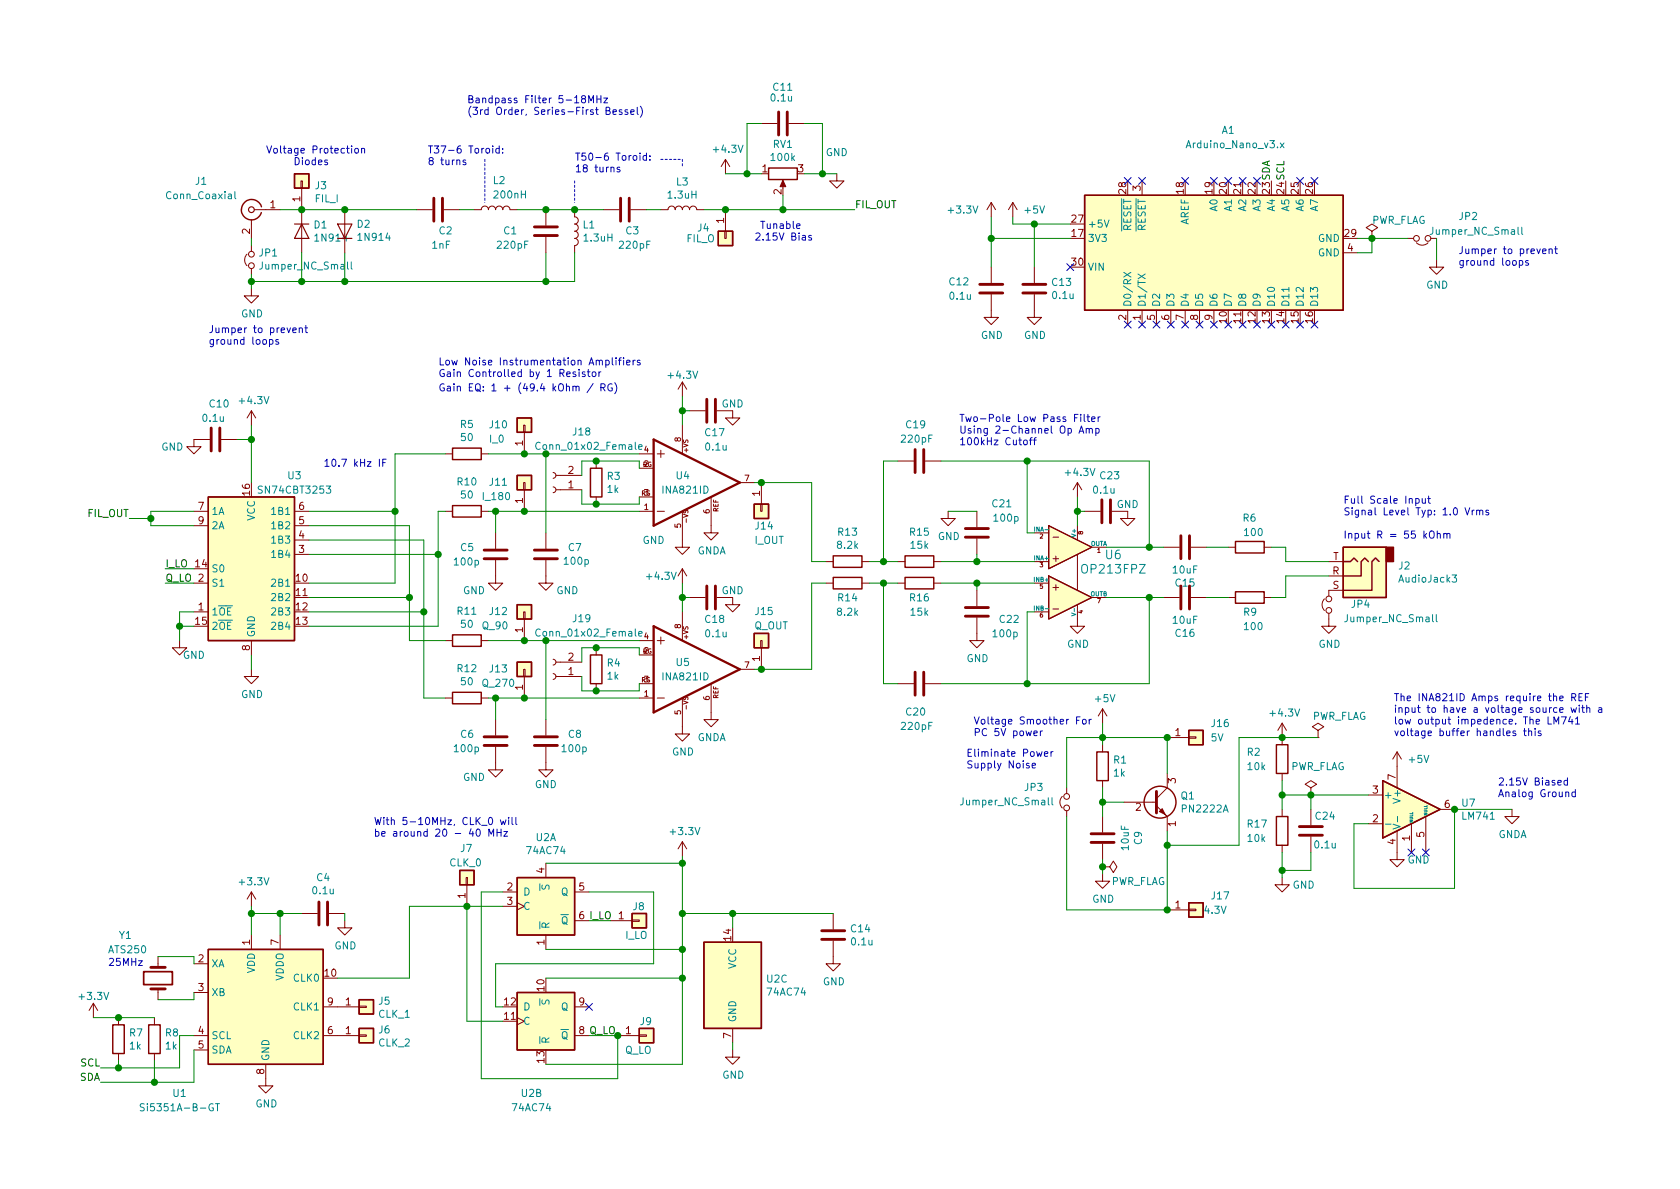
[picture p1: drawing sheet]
<svg xmlns="http://www.w3.org/2000/svg" width="297mm" height="210mm" viewBox="0 0 297 210" stroke-linecap="round" stroke-linejoin="round" font-family="sans-serif">
<g fill="none" stroke="#840000" stroke-width=".18">
<path d="M44.4 38.9v3.3M45 37.1h4.5M53.2 32h.3v1.3h-.3zM53.3 33.3v11.4M61 37.1v7.6M73.7 37.1h2.8M78.5 37.1h2.8M83.8 37.1h1.3a.63 .63 0 0 1 .6-.7 .63 .63 0 0 1 .7 .7 .63 .63 0 0 1 .6-.7 .63 .63 0 0 1 .6 .7 .63 .63 0 0 1 .7-.7 .63 .63 0 0 1 .6 .7 .63 .63 0 0 1 .6-.7 .63 .63 0 0 1 .7 .7h1.2M96.5 37.1v2.8M101.6 37.1v1.2a.63 .63 0 0 1 .6 .7 .63 .63 0 0 1-.6 .6 .63 .63 0 0 1 .6 .7 .63 .63 0 0 1-.6 .6 .63 .63 0 0 1 .6 .6 .63 .63 0 0 1-.6 .7 .63 .63 0 0 1 .6 .6 .63 .63 0 0 1-.6 .6v1.3M106.7 37.1h2.8M111.5 37.1h2.8"/>
<path d="M116.8 37.1h1.3a.63 .63 0 0 1 .6-.7 .63 .63 0 0 1 .7 .7 .63 .63 0 0 1 .6-.7 .63 .63 0 0 1 .6 .7 .63 .63 0 0 1 .7-.7 .63 .63 0 0 1 .6 .7 .63 .63 0 0 1 .7-.7 .63 .63 0 0 1 .6 .7h1.3M128.3 28.2l-.8 1.3M128.3 28.2v2.5M128.3 37.1v3.8M128.3 28.2l.7 1.3M134.6 21.8h2.8M138.4 32.3v1M139.4 21.8h2.8M148 30.7v1.3h1.2l-1.2 1.3-1.3-1.3h1.3M175.3 35.8l-.8 1.3M175.3 35.8v2.5M175.3 35.8l.7 1.3"/>
<path d="M179.1 35.8l-.8 1.3M179.1 35.8v2.5M179.1 35.8l.7 1.3M201.9 32v2.5M43.7 45a1.41 1.41 0 0 0 0 2M44.4 51v1.3h1.3l-1.3 1.3-1.2-1.3h1.2M44.4 43.4v1M44.4 47.5v1M96.5 41.9v2.8M128.1 40.9h.3v1.3h-.3zM175.3 52.1v4h1.2l-1.2 1.3-1.3-1.3h1.3M175.3 47.2v2.8"/>
<path d="M182.9 52.1v4h1.2l-1.2 1.3-1.3-1.3h1.3M182.9 47.2v2.8M199.4 54.9v2.5M201.9 54.9v2.5M204.5 54.9v2.5M207 54.9v2.5M209.5 54.9v2.5M212.1 54.9v2.5M214.6 54.9v2.5M237.5 44.7h2.5M242.6 40.9l1-.6-1-.7-1 .7 1 .6v1.3M242.6 42.2h.1"/>
<path d="M248.9 42.2h1M250.4 42.9a1.41 1.41 0 0 0 2.1 0M254 46v1.2h1.3l-1.3 1.3-1.3-1.3h1.3M37.1 77.7h-2.8v1.3h1.3l-1.3 1.3-1.3-1.3h1.3M39.1 77.7h2.8M44.4 72.6l-.7 1.3M44.4 72.6v2.6M44.4 72.6l.8 1.3M92.6 75.2h.2v1.2h-.2zM92.7 76.4v3.9M116.8 79.6v1.3M120.6 67.6v2.5"/>
<path d="M120.6 75.2v5.1M120.6 67.6l-.7 1.2M120.6 67.6l.8 1.2M121.9 72.6h2.8M126.7 72.6h2.8v1.3h1.3l-1.3 1.3-1.2-1.3h1.2M34.3 90.4h2.5M34.3 93h2.5M52.1 90.4h2.5M52.1 98h2.5M52.1 95.5h2.5M52.1 93h2.5M78.7 80.3h1.3"/>
<path d="M78.7 90.4h1.3M85.1 80.3h1.3M85.1 90.4h1.3M87.6 99.1v4h1.3l-1.3 1.3-1.2-1.3h1.2M87.6 94.2v2.8M92.6 85.3h.2v1.3h-.2zM92.7 86.6v3.8M96.5 99.1v4h1.3l-1.3 1.3-1.3-1.3h1.3M96.5 94.2v2.8M97.8 83.6l.3 .1 .2 .3-.1 .4-.4 .2M97.8 86.1l.3 .1 .2 .3-.1 .4-.4 .2M98.3 84.1h4.6"/>
<path d="M98.3 86.6h4.6M105.4 81.5v1.3M105.4 87.9v1.2M113 80.3h2.6M113 90.4h2.6M113 82.8h2.6M113 87.9h2.6M116.2 80.3h1.3M116.2 90.4h1.3M120.6 90.4v6.4h1.3l-1.3 1.2-1.2-1.2h1.2M125.7 87.9v6.3h1.3l-1.3 1.3-1.2-1.3h1.2M130.8 85.3h2.5"/>
<path d="M134.5 89.1h.2v1.3h-.2zM134.6 85.3v3.8M146 99.3h1.3M152.4 99.3h1.3M158.7 99.3h1.3M158.7 81.5h2.8M163.6 81.5h2.8M165.1 99.3h1.3M167.6 90.4v1.3h1.3l-1.3 1.3-1.2-1.3h1.2M172.7 90.4v2.8M172.7 95.2v2.8M182.9 99.3h2.5"/>
<path d="M182.9 94.2h2.5M190.5 85.3l-.8 1.3M190.5 85.3v2.6M190.5 93v2.5M190.5 98v6.4M190.5 85.3l.8 1.3M191.8 90.4h2.8M193 96.8h2.6M196.6 90.4h2.8v1.3h1.3l-1.3 1.3-1.3-1.3h1.3M205.7 96.8h2.8M210.6 96.8h2.8M217.2 96.8h1.2"/>
<path d="M223.5 96.8h1.3M234.9 99.3h2.6M31.7 113.3v1.2h1.3l-1.3 1.3-1.2-1.3h1.2M34.3 108.2h2.5M34.3 103.1h2.5M44.4 118.4v1.2h1.3l-1.3 1.3-1.2-1.3h1.2M44.4 113.3v2.5M52.1 113.3h.1M78.7 113.3h1.3M85.1 113.3h1.3M92.6 108.2h.2v1.3h-.2zM92.6 118.4h.2v1.2h-.2z"/>
<path d="M92.7 109.5v3.8M92.7 119.6v3.8M97.8 116.6l.3 .1 .2 .3-.1 .4-.4 .2M97.8 119.1l.3 .1 .2 .3-.1 .5-.4 .1M98.3 117.1h4.6M98.3 119.6h4.6M105.4 114.5v1.3M113 113.3h2.6M113 115.8h2.6M116.2 113.3h1.3M116.8 112.6v1.3M120.6 100.6l-.7 1.2"/>
<path d="M120.6 100.6v2.5M120.6 108.2v5.1M120.6 100.6l.8 1.2M121.9 105.7h2.8M126.7 105.7h2.8v1.2h1.3l-1.3 1.3-1.2-1.3h1.2M130.8 118.4h2.5M134.5 113.3h.2v1.2h-.2zM134.6 114.5v3.9M146 103.1h1.3M152.4 103.1h1.3M158.7 103.1h1.3M165.1 103.1h1.3"/>
<path d="M172.7 109.2v4.1h1.3l-1.3 1.2-1.3-1.2h1.3M172.7 104.4v2.8M182.9 108.2h2.5M182.9 103.1h2.5M190.5 106.9v3.8h1.3l-1.3 1.3-1.3-1.3h1.3M193 105.7h2.6M205.7 105.7h2.8M210.6 105.7h2.8M217.2 105.7h1.2M223.5 105.7h1.3M234.2 105.9a1.41 1.41 0 0 0 0 2M234.9 108.5v2.2h1.3l-1.3 1.3-1.2-1.3h1.2"/>
<path d="M234.9 101.8h2.6M237.5 104.4h-2.6v1M78.7 123.4h1.3M85.1 123.4h1.3M87.6 132.1v4h1.3l-1.3 1.3-1.2-1.3h1.2M87.6 127.2v2.8M96.5 132.1v4h1.3l-1.3 1.3-1.3-1.3h1.3M96.5 127.2v2.8M105.4 120.9v1.3M113 123.4h2.6M113 120.9h2.6M116.2 123.4h1.3"/>
<path d="M120.6 123.4v6.4h1.3l-1.3 1.3-1.2-1.3h1.2M125.7 120.9v6.3h1.3l-1.3 1.3-1.2-1.3h1.2M158.7 120.9h2.8M163.6 120.9h2.8M188.6 139.3v1M194.9 125.3l-.7 1.3M194.9 125.3v2.6M194.9 131.7v1.3M194.9 138v1.3M194.9 125.3l.8 1.3M206.4 136.8v2.5l-1.9 1.9M206.4 130.4h3.8"/>
<path d="M210.2 130.3h1.3v.3h-1.3zM226.7 127.9v3.8M226.7 136.8v1.2M226.7 127.9l-.8 1.3M226.7 127.9l.8 1.3M231.8 139.3l1-.6-1-.7-1 .7 1 .6v1.3M233 129.2l1.1-.7-1.1-.6-1 .6 1 .7v1.2M233 130.4h.1M247 133v6.3M247 133l-.7 1.2M247 133l.8 1.2M44.4 157.7v2.6"/>
<path d="M44.4 157.7l-.7 1.3M44.4 157.7l.8 1.3M82.4 155.2h.3v1.3h-.3zM82.5 156.5v3.8M88.9 157.7h2.5M91.4 159.6l1.3 .7-1.3 .6M96.5 152.6v2.6M101.6 157.7h2.5M120.6 148.8v2.6M120.6 148.8l-.7 1.3M120.6 148.8l.8 1.3M187.8 140.8a1.41 1.41 0 0 0 0 2.1"/>
<path d="M188.6 143.4v1M194.9 154.6v1.2h1.3l-1.3 1.3-1.2-1.3h1.2M194.9 153.3h1.3l.6-1 .7 1-.7 1-.6-1M194.9 153.3h.1M194.9 144.4v2.8M194.9 149.2v2.8M198.8 141.9h5.7M204.5 142.5l1.9 1.9v2.5M205.7 143.8l.5 .5M226.7 155.2v1.3h1.3l-1.3 1.2-1.3-1.2h1.3M226.7 143.1v1.3M226.7 149.5v1.2"/>
<path d="M231.8 140.6h.1M231.8 143.1v2.8M231.8 147.9v2.8M241.9 145.7h2.6M241.9 140.6h2.6M247 146.9v5.1h1.3l-1.3 1.3-1.3-1.3h1.3M249.6 145.7v5M252.1 144.4v6.3M254.6 143.1h2.6M267.3 143.1v1.3h1.3l-1.3 1.3-1.2-1.3h1.2M16.5 177.4l-.8 1.3M16.5 177.4v2.6"/>
<path d="M16.5 177.4l.8 1.3M21 180v1.2M27.3 180v1.2M27.9 169.2v1.9M27.9 174.9v1.9M34.3 170.4h2.5M34.3 175.5h2.5M44.4 165.3v2.6M49.5 165.3v2.6M53.3 161.5h2.8M57.1 178h6.4M58.2 161.5h2.8"/>
<path d="M61 162.8v1.3h1.2l-1.2 1.2-1.3-1.2h1.3M63.5 177.9h1.3v.3h-1.3zM88.9 160.3h2.5M91.4 180l1.3 .6-1.3 .6M96.5 165.3v2.6M101.6 178h2.5M101.6 162.8h2.5M107.9 162.8h3.9M111.8 162.7h1.2v.2h-1.2zM147.3 166.4v4h1.3l-1.3 1.3-1.3-1.3h1.3M147.3 161.5v2.8M206.4 160.9h3.8"/>
<path d="M210.2 160.8h1.3v.2h-1.3zM21 186.3v1.3M27.3 186.3v1.3M34.3 183.1h2.5M34.3 185.7h2.5M47 188.2v3.8h1.3l-1.3 1.3-1.3-1.3h1.3M57.1 183.1h6.4M63.5 183h1.3v.3h-1.3zM101.6 183.1h2.5M109.2 183.1h3.8M113 183h1.3v.3h-1.3zM129.5 185.7v1.2h1.3l-1.3 1.3-1.2-1.3h1.2"/>
<path d="M129.5 181.9v2.5"/>
<circle cx="44.5" cy="47" r=".51"/>
<circle cx="44.5" cy="45" r=".51"/>
<circle cx="250.4" cy="42.2" r=".51"/>
<circle cx="252.5" cy="42.2" r=".51"/>
<circle cx="235" cy="105.9" r=".51"/>
<circle cx="235" cy="107.9" r=".51"/>
<circle cx="188.6" cy="142.9" r=".51"/>
<circle cx="188.6" cy="140.8" r=".51"/>
</g>
<g fill="none" stroke="#840000" stroke-width=".51">
<path d="M137.7 19.8v4.1M139.2 19.8v4.1M76.7 35v4.1M78.2 35v4.1M109.7 35v4.1M111.3 35v4.1M94.5 40.1h4.1M94.5 41.7h4.1M173.2 51.8h4.1M173.2 50.3h4.1M180.8 51.8h4.1M180.8 50.3h4.1"/>
<path d="M37.3 75.7v4.1M38.9 75.7v4.1M125 70.6v4.1M126.5 70.6v4.1M161.8 79.5v4.1M163.3 79.5v4.1M85.6 98.8h4.1M85.6 97.3h4.1M94.5 98.8h4.1M94.5 97.3h4.1M170.7 93.5h4.1M170.7 95h4.1"/>
<path d="M194.8 88.4v4.1M196.3 88.4v4.1M208.8 94.7v4.1M210.3 94.7v4.1M125 103.6v4.1M126.5 103.6v4.1M161.8 118.9v4M163.3 118.9v4M170.7 109h4.1M170.7 107.4h4.1M208.8 103.6v4.1M210.3 103.6v4.1"/>
<path d="M85.6 131.8h4.1M85.6 130.3h4.1M94.5 131.8h4.1M94.5 130.3h4.1M204.5 139.9v3.9M56.4 159.5v4.1M57.9 159.5v4.1M192.9 147.4h4.1M192.9 149h4.1M229.7 146.2h4.1M229.7 147.7h4.1M26.7 171.1h2.5"/>
<path d="M26.7 174.9h2.5M145.3 166.1h4.1M145.3 164.6h4.1"/>
</g>
<g fill="none" stroke="#008484" stroke-width=".18">
<path d="M41.5 33.9v1.1l.2 .1M195.2 38.9l.5 1.3 .4-1.3M226.4 25.3l.6 .8M227 25.3l-.6 .8M62.1 46.3v1.1l.2 .2M198.7 48.2l1.2 .8M199.9 48.2l-1.2 .8M201.2 48.5l1.3 .8M202.5 48.5l-1.3 .8M227.9 50.8v.7M269.1 40.2v1.1l.1 .1M95.5 78.3a.6 .6 0 0 0-.8 .5 .6 .6 0 0 0 .6 .7l.2-.2"/>
<path d="M112.9 79l.6-.1v-.2l-.4-.1-.2 .2 .1 .6h.5M95.5 111.3a.6 .6 0 0 0-.8 .5 .6 .6 0 0 0 .6 .7l.2-.1M112.9 112.1l.6-.1v-.3h-.4l-.2 .1 .1 .6h.5M253.9 108.7v1.1l.2 .2M256.7 101.7h.8l-.4 .5 .4 .1-.1 .6h-.5l-.2-.1M186 141.1v1.1l.2 .1M245 145.7h.9M246.3 145.7l1.3 .5-1.3 .4M247.1 144.4v.9M25.5 195.2h-.5l-.2 .1 .1 .4 .5 .2 .1 .3-.2 .2h-.5M38.1 195.2h.7M38.5 195.2v1.2"/>
</g>
<g fill="none" stroke="#840000" stroke-width=".25">
<path d="M42.7 37.1a1.8 1.8 0 0 0 1.5 1.8 1.8 1.8 0 0 0 2-1.3M46.2 36.6a1.8 1.8 0 0 0-2-1.3 1.8 1.8 0 0 0-1.5 1.8M52.1 30.7h2.5v2.6h-2.5zM135.9 29.7h5.1v2h-5.1zM191.8 34.5h45.7v20.4h-45.7zM127 40.9h2.5v2.5h-2.5zM80 79.2h5.1v2.1h-5.1zM91.4 73.9h2.6v2.5h-2.6zM36.8 87.9h15.3v25.4h-15.3zM80 89.4h5.1v2h-5.1zM91.4 84.1h2.6v2.5h-2.6zM104.4 82.8h2v5.1h-2z"/>
<path d="M133.3 89.1h2.6v2.6h-2.6zM147.3 98.3h5.1v2h-5.1zM160 98.3h5.1v2h-5.1zM218.4 95.8h5.1v2h-5.1zM237.5 96.8h7.6v8.9h-7.6zM237.5 99.3h1.3l.6-.6 .6 .6M241.9 99.3l-.6-.6-.6 .6v2.5h-3.2M243.8 99.3l-.6-.6-.6 .6v5.1h-5.1M80 112.3h5.1v2h-5.1zM91.4 106.9h2.6v2.6h-2.6zM91.4 117.1h2.6v2.5h-2.6zM104.4 115.8h2v5.1h-2z"/>
<path d="M133.3 112h2.6v2.5h-2.6zM147.3 102.1h5.1v2h-5.1zM160 102.1h5.1v2h-5.1zM218.4 104.6h5.1v2.1h-5.1zM80 122.4h5.1v2.1h-5.1zM193.9 133h2.1v5h-2.1zM210.2 129.2h2.5v2.5h-2.5zM225.7 131.7h2v5.1h-2zM244.5 138l10.1 5.1-10.1 5.1zM81.3 153.9h2.5v2.6h-2.5zM91.4 155.2h10.2v10.1h-10.2zM210.2 159.6h2.5v2.6h-2.5z"/>
<path d="M225.7 144.4h2v5.1h-2zM36.8 167.9h20.3v20.3h-20.3zM63.5 176.8h2.5v2.5h-2.5zM91.4 175.5h10.2v10.2h-10.2zM111.8 161.5h2.5v2.6h-2.5zM124.5 166.6h10.1v15.3h-10.1zM19.9 181.2h2.1v5.1h-2.1zM26.3 181.2h2v5.1h-2zM63.5 181.9h2.5v2.5h-2.5zM113 181.9h2.6v2.5h-2.6z"/>
<circle cx="205.1" cy="141.9" r="2.82"/>
</g>
<g fill="#840000" stroke="#840000" stroke-width=".18">
<path d="M205 143.5l.5-.5 .5 1z"/>
<path d="M138.4 31.9l.5 1.1h-1z"/>
</g>
<g fill="#ffffc2" stroke="#ffffc2" stroke-width=".18">
<path d="M191.8 34.5h45.7v20.4h-45.7z"/>
<path d="M210.2 159.6h2.5v2.6h-2.5z"/>
<path d="M210.2 129.2h2.5v2.5h-2.5z"/>
<path d="M36.8 87.9h15.3v25.4h-15.3z"/>
<path d="M113 181.9h2.6v2.5h-2.6z"/>
<path d="M185.4 101.8l7.6 3.9-7.6 3.8z"/>
<path d="M185.4 93l7.6 3.8-7.6 3.8z"/>
<path d="M52.1 30.7h2.5v2.6h-2.5z"/>
<path d="M91.4 84.1h2.6v2.5h-2.6z"/>
<path d="M124.5 166.6h10.1v15.3h-10.1z"/>
<path d="M127 40.9h2.5v2.5h-2.5z"/>
<path d="M91.4 73.9h2.6v2.5h-2.6z"/>
<path d="M91.4 106.9h2.6v2.6h-2.6z"/>
<path d="M91.4 117.1h2.6v2.5h-2.6z"/>
<path d="M133.3 89.1h2.6v2.6h-2.6z"/>
<path d="M133.3 112h2.6v2.5h-2.6z"/>
<path d="M63.5 176.8h2.5v2.5h-2.5z"/>
<path d="M63.5 181.9h2.5v2.5h-2.5z"/>
<path d="M81.3 153.9h2.5v2.6h-2.5z"/>
<path d="M111.8 161.5h2.5v2.6h-2.5z"/>
<path d="M237.5 96.8h7.6v8.9h-7.6z"/>
<path d="M91.4 175.5h10.2v10.2h-10.2z"/>
<path d="M91.4 155.2h10.2v10.1h-10.2z"/>
<path d="M244.5 138l10.1 5.1-10.1 5.1z"/>
<path d="M36.8 167.9h20.3v20.3h-20.3z"/>
</g>
<g fill="none" stroke="#840000" stroke-width=".2">
<path d="M52.1 39.6h2.5M53.3 39.6l1.3 2.6h-2.5zM59.7 39.6h2.5l-1.2 2.6zM59.7 42.2h2.5M185.4 93l7.6 3.8-7.6 3.8zM185.4 101.8l7.6 3.9-7.6 3.8z"/>
<circle cx="44.5" cy="37.1" r=".51"/>
</g>
<path d="M115.6 77.7l15.2 7.6-15.2 7.7zM115.6 110.7l15.2 7.7-15.2 7.6z" fill="none" stroke="#840000" stroke-width=".41"/>
<path d="M25.4 171.8h5.1v2.3h-5.1z" fill="none" stroke="#840000" stroke-width=".3"/>
<path d="M245.1 96.8h1.3v2.5h-1.3z" fill="#840000" stroke="#840000" stroke-width=".25"/>
<path d="M85.7 28.2v7.6M101.6 32v3.8M116.8 28.2h3.8M120.6 28.2v1.3" fill="none" stroke="#0000c2" stroke-width=".18" stroke-dasharray=".4 .4"/>
<g fill="none" stroke="#008400" stroke-width=".18">
<path d="M49.5 37.1h24.2M81.3 37.1h2.5M91.4 37.1h15.3M114.3 37.1h2.5M124.5 37.1h26.6M128.3 30.7h6.3M134.6 21.8h-2.5v8.9M138.4 34.5v2.6M142.2 21.8h3.2v8.9M142.2 30.7h5.8M175.3 38.3v8.9M179.1 38.3v1.3h10.1"/>
<path d="M182.9 39.6v7.6M44.4 42.2v1.2M44.4 48.5v2.5M53.3 44.7v5.1M61 44.7v5.1M96.5 44.7v5.1M101.6 44.7v5.1h-57.2M175.3 42.2h13.9M240 42.2h8.9M242.6 42.2v2.5h-2.6M254 42.2v3.8M41.9 77.7h2.5"/>
<path d="M44.4 75.2v10.1M120.6 70.1v5.1M120.6 72.6h1.3M22.9 91.7h3.8M34.3 90.4h-7.6v2.6h7.6M54.6 90.4h15.2M54.6 95.5h20.3v27.9h3.8M54.6 93h17.8v20.3h6.3M54.6 98h22.9M78.7 80.3h-8.9v22.8h-15.2M78.7 90.4h-1.2v20.3h-22.9M86.4 90.4h26.6"/>
<path d="M86.4 80.3h26.6M87.6 90.4v3.8M96.5 80.3v13.9M102.9 86.6v2.5h10.1v-1.2M113 82.8v-1.3h-10.1v2.6M133.3 85.3h10.2v14h2.5M153.7 99.3h5M158.7 81.5h-2.5v17.8M166.4 99.3h16.5M166.4 81.5h36.8v15.3M167.6 90.4h5.1M172.7 98v1.3"/>
<path d="M181.6 81.5v12.7h1.3M190.5 90.4h1.3M190.5 87.9v5.1M195.6 96.8h10.1M213.4 96.8h3.8M224.8 96.8h2.5v2.5h7.6M29.2 103.1h5.1M29.2 100.6h5.1M31.7 110.7h2.6M34.3 108.2h-2.6v5.1M44.4 115.8v2.6M54.6 105.7h17.8"/>
<path d="M54.6 108.2h20.3M86.4 113.3h26.6M96.5 113.3v13.9M102.9 119.6v2.6h10.1v-1.3M113 115.8v-1.3h-10.1v2.6M120.6 105.7h1.3M120.6 103.1v5.1M146 103.1h-2.5v15.3h-10.2M153.7 103.1h5M156.2 103.1v17.8h2.5M166.4 103.1h16.5M172.7 103.1v1.3"/>
<path d="M182.9 108.2h-1.3v12.7M195.6 105.7h10.1M203.2 105.7v15.2h-36.8M213.4 105.7h3.8M234.9 101.8h-7.6v3.9h-2.5M86.4 123.4h26.6M87.6 123.4v3.8M194.9 127.9v3.8M194.9 139.3v5.1M206.4 136.8v-6.4h-17.8v8.9M226.7 138v5.1M233 130.4h-13.9v19.1h-12.7"/>
<path d="M88.9 157.7h-3.8v33h24.1v-7.6h-5.1M96.5 152.6h24.1M104.1 157.7h11.5v12.7h-28v7.6h1.3M120.6 151.4v36.8h-24.1M188.6 144.4v16.5h17.8v-14M194.9 152v2.6M194.9 141.9h3.9M226.7 150.7v4.5M226.7 140.6h15.2M231.8 140.6v2.5M231.8 150.7v3.2h-5.1M267.3 143.1h-10.1v14h-17.8v-11.4h2.5"/>
<path d="M16.5 180h10.8M27.9 169.2h6.4v1.2M34.3 175.5v1.3h-6.4M44.4 161.5h8.9M44.4 160.3v5M49.5 161.5v3.8M61 161.5v1.3M82.5 160.3v20.3h6.4M88.9 160.3h-16.5v12.7h-12.7M96.5 173h24.1M96.5 167.9h24.1M104.1 162.8h3.8"/>
<path d="M120.6 161.5h26.7M129.5 161.5v2.6M21 187.6v1.2M27.3 187.6v3.8M34.3 185.7v5.7h-16.5M34.3 183.1h-2.6v5.7h-13.9M129.5 184.4v1.3"/>
</g>
<g fill="none" stroke="#0000c2" stroke-width=".18">
<path d="M103 17.5l-.1-.2v-.3l.1-.1 .4 .1 .1 .3-.6 .2-.1 .2v.3l.2 .2 .4-.1 .1-.1v-.4l-.2-.1M104.1 18.2v-1.3l.4 .9 .4-.9v1.3M105.5 16.9v1.3M105.5 17.5h.7M106.2 16.9v1.3M106.8 17.3h.6l-.6 .9h.6M107.2 19.6l.5-.1 .1-.4-.6-.1v1.2h.4l.3-.2v-.2l-.3-.2M108.4 19.8l.6-.1-.1-.2-.3-.1-.2 .2v.6h.5M110 19.5l-.3-.1-.2 .2v.2l.5 .1v.3h-.5M111 19.5l-.3-.1-.2 .2 .1 .2 .4 .1v.3h-.5M111.5 19.8l.6-.1v-.2l-.4-.1-.2 .2 .1 .6h.5M112.7 19v1.1l.2 .1"/>
<path d="M113.2 18.8a1.4 1.4 0 0 1 0 1.9M55.8 28.3h-.4l-.2 .2 .1 .6h.5M55.8 27.9v1.2M56.3 28.7l.6-.1-.1-.3h-.3l-.2 .2 .1 .6h.4M57.9 28.3h-.3l-.2 .2 .1 .1 .4 .2v.3h-.5M62.2 25.8v.1M62.2 26.2v.9M62.8 26.3l.3-.1 .2 .2v.6l-.3 .1-.3-.3zM63.9 26.4l.2-.2 .3 .1 .1 .8M63.9 26.2v.9M82.3 28.3h-.3l-.1 .2v.1l.4 .2v.3h-.4M87.1 25.8v.1"/>
<path d="M87.1 26.2v.9M88.3 26.3l-.4-.1-.2 .3 .1 .5h.5M88.3 25.8v1.3M88.9 26.9v.2M88.9 26.3v.1M108 29.7l.2-.1h.3l.1 .8M109.6 29.6h-.3l-.2 .1 .1 .2 .4 .1v.3h-.5M113.2 27.1v.1M113.2 27.5v.8M114.3 27.6l-.4-.1-.2 .2 .1 .6h.5M114.3 27.1v1.2M114.9 28.2v.1"/>
<path d="M114.9 27.6v.1M140.8 40l.7-.1-.1-.3h-.4l-.2 .1 .1 .7h.5M51.8 58.4l.6-.1-.1-.3h-.4l-.1 .2v.6h.5M52.9 58.1l.2-.1h.3l.1 .8M52.9 58v.8M53.9 58h.5M54.1 57.6v1l.3 .2M143.5 41.7l-.3-.1-.2 .2v.2l.5 .1v.3h-.5M268.6 46.1h.4l.2 .2-.1 .6h-.5M268.6 46.1v1.2M270.2 46.1h-.3l-.2 .1 .1 .2 .4 .2v.3h-.5M272.7 44.4l.7-.1-.1-.2-.4-.1-.2 .2 .1 .6h.5"/>
<path d="M273.9 44.1l.2-.1 .3 .1v.8M273.9 44v.9M274.9 44h.5M275.1 43.6v1.1l.3 .2M47.7 60.1l.3-.1 .3 .3-.2 .5h-.4M47.7 60v1.3M49.2 60.1l-.3-.1-.2 .2 .1 .2 .4 .1v.3h-.5M101.8 65.8h-.3l-.2 .1 .1 .2 .4 .1v.3h-.5M102.4 65.8v.8M103.4 65.8h-.3l-.2 .1 .1 .2 .4 .1v.3h-.5M103.8 65.8h.5M104 65.3v1.1l.3 .2"/>
<path d="M104.8 65.8h.3l.3 .2-.2 .5-.3 .1-.2-.1zM104.9 67.8l-1.1 1.6M105.9 65.8v.8M106.2 68.5l.7-.1v-.4l-.1-.1h-.6v1.2M106.2 65.8l-.3 .2M106.6 68.5l.4 .6M107.1 63.7h.4l.2 .2-.1 .6h-.5M108.2 67.9a.59 .59 0 0 0-.7 .6 .59 .59 0 0 0 .7 .6l.1-.5h-.3M108.3 63.3v1.1l.1 .1M108.7 67.7a1.47 1.47 0 0 1 0 1.9M108.9 63.3v.1M108.9 63.7v.8"/>
<path d="M109.3 63.7h.5M109.8 63.3l-.3 .1v1.1M110.3 63.3v.1M110.3 63.7v.8M110.8 64.1l.6-.1-.1-.3h-.3l-.2 .2v.6h.5M111.9 63.7v.8M112.3 63.7l-.4 .2M113.2 63.7h-.3l-.2 .2v.2l.5 .1v.3h-.5M181.1 77.9l.3-.1 .2 .1-.1 .7-.3 .1-.2-.3zM182 77.8h.5M182.5 77.4l-.3 .2v1.1M182.7 77.8h.5"/>
<path d="M183.2 77.4l-.3 .2v1.1M190 73.9h.4M190.6 73.3h-.6v1.2M190.8 76.6l.4-1.3 .4 1.3M190.9 76.2h.6M191.1 73.3v.1M191.1 73.7v.8M191.7 73.3v1.1l.2 .1M192 75.9l.2-.1h.3l.1 .8M192 75.8v.8M192.2 73.7h.5M192.4 73.3v1.1l.3 .1"/>
<path d="M192.6 75.9l.2-.1h.3v.8M193 74.1l.6-.1-.1-.2-.3-.1-.2 .2 .1 .6h.4M193.8 75.8h.3l.2 .2-.1 .5h-.4M193.8 75.8v1.2M194.2 73.7v.8M194.5 73.7l-.3 .2M67.1 81.2v1.3M67.7 81.8h.4M68.3 81.2h-.6v1.3M250.3 88.2h.4l.2 .2-.1 .5h-.5M250.3 88.2v1.2M251.5 88.2v.7l.3 .1 .2-.1"/>
<path d="M252 88.2v.8M252.4 88.2h.5M252.6 87.7v1.1l.3 .2M252.9 94l.1-.1a.44 .44 0 0 1 .6 .4l-.1 .7-.2 .2-.4-.1a.93 .93 0 0 1 0-1.1zM254.1 94.5l.2-.2 .3 .1 .1 .8M254.1 93.9v1.3M255.3 94.5l.1-.2 .4 .1v.8M255.3 94.3v.9M255.8 94.5l.2-.2 .3 .1 .1 .8M259 89.8l.4 1.3 .5-1.3M260.3 90.2v.9M260.7 90.2l-.4 .2"/>
<path d="M261.1 90.3l.2-.1 .3 .1v.8M261.1 90.2v.9M261.6 90.4l.2-.2 .3 .1 .1 .8M263.2 90.3l-.3-.1-.2 .2 .1 .2 .4 .1v.3h-.5M181.9 135h-.3l-.1 .1v.2l.4 .2v.3h-.4M182.5 135.4l.6-.1-.1-.3h-.3l-.2 .1v.7h.5M182.8 129.7l.6-.1-.1-.3h-.3l-.2 .1 .1 .6h.4M183.3 132.9l.2 .9 .3-.7 .2 .7 .3-.9M183.9 129.3v.8M184.3 129.3l-.4 .2M184.7 133.3l.6-.1-.1-.2-.3-.1-.2 .2v.6h.5M185.8 132.9v.9"/>
<path d="M186.2 132.9l-.3 .1-.1 .1M190.3 127.4h.5M191 126.8h-.7v1.2M191.5 127.2h.3l.2 .2-.1 .6h-.3l-.2-.1zM192.6 127.2v.8M193 127.2l-.4 .2M268 129.3h-.3l-.2 .1v.2l.5 .1v.3h-.5M269.4 129.3h.4M269.5 128.8v1.1l.3 .2M270.3 129.4l.2-.1h.3v.8M270.3 128.8v1.3M271.4 129.3v.8"/>
<path d="M272.4 129.3h-.3l-.1 .1v.2l.4 .1v.3h-.4M273.7 126.8v1.2h.6M274.8 128v-1.2l.4 .9 .4-.9v1.2M275.4 138.4l.6-.1v-.3h-.4l-.2 .2 .1 .6h.5M275.8 123.5l.6-.1-.1-.3h-.4l-.1 .2v.6h.5M275.8 125.5l.6-.1-.1-.2-.4-.1-.1 .2v.6h.5M276.1 126.8h.8l-.5 1.2M277.1 138h-.3l-.3 .2 .2 .6h.4M277.1 137.6v1.2M277.6 126.7l-.3 .9h.8M277.8 125.1l.2 .9 .3-.6 .2 .6 .2-.9M277.9 123.3l.7-.1v-.4l-.2-.1h-.5v1.2"/>
<path d="M278 127.2v.8M278.2 123.3l.4 .6M278.5 139.6v1.3M278.6 127.1l.3-.3v1.2M278.6 128h.7M279.2 123.3h.4M279.2 124.7v.1M279.2 125.1v.9M279.7 125.1h.4M279.8 122.7h-.6v1.2h.6M279.8 124.7v1.1l.3 .2M280.3 123.3h.4"/>
<path d="M280.5 125.3l.2-.2 .3 .1 .1 .8M280.5 124.7v1.3M280.9 122.7h-.6v1.2M282.7 125.2h.5v.8M283.2 125.4l-.4 .1-.2 .2 .2 .3 .4-.1M84.3 146.7l.2-.1a.67 .67 0 0 1 .4 .6 .67 .67 0 0 1-.4 .7l-.3-.5zM86.4 147.9v-1.3l.4 .9 .5-.9v1.3M86.5 144.7l.2-.2a.67 .67 0 0 1 .4 .7 .67 .67 0 0 1-.4 .6l-.3-.5zM87.9 146.6v1.3M87.9 147.2h.7M88.5 145l.2 .8 .3-.6 .2 .6 .3-.8M88.6 146.6v1.3"/>
<path d="M89.1 147h.6l-.6 .9h.6M89.9 144.5v.2M89.9 145v.8M90.5 144.5v1.1l.2 .2M91.2 144.5v1.1l.2 .2M276.8 140.2l.2-.2 .3 .1 .1 .8M278.5 140.1l-.3-.1-.3 .3 .2 .5h.4"/>
</g>
<g fill="#008400" stroke="#008400" stroke-width=".25">
<circle cx="182.9" cy="39.6" r=".51"/>
<circle cx="194.9" cy="141.9" r=".51"/>
<circle cx="175.3" cy="42.2" r=".51"/>
<circle cx="105.4" cy="122.2" r=".51"/>
<circle cx="96.5" cy="113.3" r=".51"/>
<circle cx="203.2" cy="105.7" r=".51"/>
<circle cx="242.6" cy="42.2" r=".51"/>
<circle cx="87.6" cy="123.4" r=".51"/>
<circle cx="203.2" cy="96.8" r=".51"/>
<circle cx="129.5" cy="161.5" r=".51"/>
<circle cx="82.6" cy="160.3" r=".51"/>
<circle cx="172.7" cy="99.3" r=".51"/>
<circle cx="172.7" cy="103.1" r=".51"/>
<circle cx="181.6" cy="81.5" r=".51"/>
<circle cx="181.6" cy="120.9" r=".51"/>
<circle cx="156.2" cy="103.1" r=".51"/>
<circle cx="190.5" cy="90.4" r=".51"/>
<circle cx="145.4" cy="30.7" r=".51"/>
<circle cx="120.7" cy="105.7" r=".51"/>
<circle cx="49.5" cy="161.5" r=".51"/>
<circle cx="120.7" cy="72.6" r=".51"/>
<circle cx="132.1" cy="30.7" r=".51"/>
<circle cx="120.7" cy="161.5" r=".51"/>
<circle cx="109.2" cy="183.1" r=".51"/>
<circle cx="134.6" cy="85.3" r=".51"/>
<circle cx="61" cy="49.8" r=".51"/>
<circle cx="96.5" cy="49.8" r=".51"/>
<circle cx="257.2" cy="143.1" r=".51"/>
<circle cx="134.6" cy="118.4" r=".51"/>
<circle cx="156.2" cy="99.3" r=".51"/>
<circle cx="92.7" cy="123.4" r=".51"/>
<circle cx="92.7" cy="113.3" r=".51"/>
<circle cx="92.7" cy="90.4" r=".51"/>
<circle cx="226.7" cy="153.9" r=".51"/>
<circle cx="92.7" cy="80.3" r=".51"/>
<circle cx="120.7" cy="173" r=".51"/>
<circle cx="87.6" cy="90.4" r=".51"/>
<circle cx="120.7" cy="167.9" r=".51"/>
<circle cx="44.5" cy="49.8" r=".51"/>
<circle cx="96.5" cy="80.3" r=".51"/>
<circle cx="206.4" cy="160.9" r=".51"/>
<circle cx="53.3" cy="49.8" r=".51"/>
<circle cx="21" cy="188.8" r=".51"/>
<circle cx="27.3" cy="191.4" r=".51"/>
<circle cx="231.8" cy="140.6" r=".51"/>
<circle cx="105.4" cy="114.5" r=".51"/>
<circle cx="226.7" cy="140.6" r=".51"/>
<circle cx="53.3" cy="37.1" r=".51"/>
<circle cx="21" cy="180" r=".51"/>
<circle cx="77.5" cy="98" r=".51"/>
<circle cx="74.9" cy="108.2" r=".51"/>
<circle cx="72.4" cy="105.7" r=".51"/>
<circle cx="226.7" cy="130.4" r=".51"/>
<circle cx="69.9" cy="90.4" r=".51"/>
<circle cx="120.7" cy="152.6" r=".51"/>
<circle cx="194.9" cy="130.4" r=".51"/>
<circle cx="105.4" cy="89.1" r=".51"/>
<circle cx="44.5" cy="77.7" r=".51"/>
<circle cx="96.5" cy="37.1" r=".51"/>
<circle cx="105.4" cy="81.5" r=".51"/>
<circle cx="206.4" cy="149.5" r=".51"/>
<circle cx="101.6" cy="37.1" r=".51"/>
<circle cx="194.9" cy="153.3" r=".51"/>
<circle cx="206.4" cy="130.4" r=".51"/>
<circle cx="44.5" cy="161.5" r=".51"/>
<circle cx="128.3" cy="37.1" r=".51"/>
<circle cx="138.4" cy="37.1" r=".51"/>
<circle cx="31.8" cy="110.7" r=".51"/>
<circle cx="26.7" cy="91.7" r=".51"/>
<circle cx="61" cy="37.1" r=".51"/>
</g>
<g fill="none" stroke="#000084" stroke-width=".18">
<path d="M198.8 31.4l1.2 1.2M200 31.4l-1.2 1.2M201.3 31.4l1.2 1.2M202.5 31.4l-1.2 1.2M208.9 31.4l1.3 1.2M210.2 31.4l-1.3 1.2M214 31.4l1.2 1.2M215.2 31.4l-1.2 1.2M216.6 31.4l1.2 1.2M217.8 31.4l-1.2 1.2M219.1 31.4l1.2 1.2M220.3 31.4l-1.2 1.2"/>
<path d="M221.6 31.4l1.3 1.2M222.9 31.4l-1.3 1.2M229.3 31.4l1.2 1.2M230.5 31.4l-1.2 1.2M231.8 31.4l1.2 1.2M233 31.4l-1.2 1.2M188.6 46.6l1.2 1.2M189.8 46.6l-1.2 1.2M198.8 56.8l1.2 1.2M200 56.8l-1.2 1.2M201.3 56.8l1.2 1.2M202.5 56.8l-1.2 1.2"/>
<path d="M203.9 56.8l1.2 1.2M205.1 56.8l-1.2 1.2M206.4 56.8l1.2 1.2M207.6 56.8l-1.2 1.2M208.9 56.8l1.3 1.2M210.2 56.8l-1.3 1.2M211.5 56.8l1.2 1.2M212.7 56.8l-1.2 1.2M214 56.8l1.2 1.2M215.2 56.8l-1.2 1.2M216.6 56.8l1.2 1.2M217.8 56.8l-1.2 1.2"/>
<path d="M219.1 56.8l1.2 1.2M220.3 56.8l-1.2 1.2M221.6 56.8l1.3 1.2M222.9 56.8l-1.3 1.2M224.2 56.8l1.2 1.2M225.4 56.8l-1.2 1.2M226.7 56.8l1.2 1.2M227.9 56.8l-1.2 1.2M229.3 56.8l1.2 1.2M230.5 56.8l-1.2 1.2M231.8 56.8l1.2 1.2M233 56.8l-1.2 1.2"/>
<path d="M248.9 150.1l1.3 1.3M250.2 150.1l-1.3 1.3M251.5 150.1l1.2 1.3M252.7 150.1l-1.2 1.3M103.5 177.4l1.2 1.3M104.7 177.4l-1.2 1.3"/>
</g>
<g font-size="2.1" fill="#008484">
<text x="191.5" y="101.4">OP213FPZ</text>
<text x="195.5" y="98.9">U6</text>
</g>
<g font-size="1.8" fill="#008484">
<text x="136.4" y="18">0.1u</text>
<text x="136.8" y="16">C11</text>
<text x="216.1" y="23.7">A1</text>
<text x="126.3" y="27">+4.3V</text>
<text x="136.4" y="28.5">100k</text>
<text x="136.7" y="26.2">RV1</text>
<text x="146" y="27.6">GND</text>
<text x="210.1" y="26.2">Arduino_Nano_v3.x</text>
<text x="29.7" y="35.2">Conn_Coaxial</text>
<text x="34.6" y="32.7">J1</text>
<text x="55.7" y="35.8">FIL_I</text>
<text x="55.8" y="33.5">J3</text>
<text x="87.2" y="32.6">L2</text>
<text x="87.5" y="35.1">200nH</text>
<text x="118.2" y="35.1">1.3uH</text>
<text x="119.6" y="32.8">L3</text>
<text x="55.5" y="40.4">D1</text>
<text x="63.2" y="40.3">D2</text>
<text x="77.7" y="41.4">C2</text>
<text x="89.1" y="41.4">C1</text>
<text x="103.1" y="40.4">L1</text>
<text x="110.7" y="41.4">C3</text>
<text x="123.4" y="40.9">J4</text>
<text x="167.8" y="37.8">+3.3V</text>
<text x="181.3" y="37.8">+5V</text>
<text x="192.3" y="40.3">+5V</text>
<text x="200" y="40.9" transform="rotate(-90 200 40.9)">RESET</text>
<text x="202.6" y="40.9" transform="rotate(-90 202.6 40.9)">RESET</text>
<text x="210.2" y="39.9" transform="rotate(-90 210.2 39.9)">AREF</text>
<text x="215.3" y="37.3" transform="rotate(-90 215.3 37.3)">A0</text>
<text x="217.8" y="37.3" transform="rotate(-90 217.8 37.3)">A1</text>
<text x="220.3" y="37.3" transform="rotate(-90 220.3 37.3)">A2</text>
<text x="222.9" y="37.3" transform="rotate(-90 222.9 37.3)">A3</text>
<text x="225.4" y="37.3" transform="rotate(-90 225.4 37.3)">A4</text>
<text x="228" y="37.3" transform="rotate(-90 228 37.3)">A5</text>
<text x="230.5" y="37.3" transform="rotate(-90 230.5 37.3)">A6</text>
<text x="233" y="37.3" transform="rotate(-90 233 37.3)">A7</text>
<text x="242.4" y="39.6">PWR_FLAG</text>
<text x="253.3" y="41.5">Jumper_NC_Small</text>
<text x="258" y="38.9">JP2</text>
<text x="45.9" y="45.4">JP1</text>
<text x="46.3" y="47.7">Jumper_NC_Small</text>
<text x="55.9" y="42.7">1N914</text>
<text x="63.5" y="42.6">1N914</text>
<text x="76.4" y="44">1nF</text>
<text x="88.1" y="44">220pF</text>
<text x="103.4" y="42.7">1.3uH</text>
<text x="109.7" y="44">220pF</text>
<text x="121.4" y="42.8">FIL_O</text>
<text x="192.3" y="42.8">3V3</text>
<text x="192.3" y="47.9">VIN</text>
<text x="233" y="42.8">GND</text>
<text x="233" y="45.3">GND</text>
<text x="167.9" y="50.5">C12</text>
<text x="168" y="53">0.1u</text>
<text x="186.1" y="50.6">C13</text>
<text x="186.2" y="52.9">0.1u</text>
<text x="252.2" y="51">GND</text>
<text x="42.6" y="56.1">GND</text>
<text x="173.4" y="59.9">GND</text>
<text x="181.1" y="59.9">GND</text>
<text x="200" y="54.4" transform="rotate(-90 200 54.4)">D0/RX</text>
<text x="202.6" y="54.4" transform="rotate(-90 202.6 54.4)">D1/TX</text>
<text x="205.1" y="54.4" transform="rotate(-90 205.1 54.4)">D2</text>
<text x="207.6" y="54.4" transform="rotate(-90 207.6 54.4)">D3</text>
<text x="210.2" y="54.4" transform="rotate(-90 210.2 54.4)">D4</text>
<text x="212.7" y="54.4" transform="rotate(-90 212.7 54.4)">D5</text>
<text x="215.3" y="54.4" transform="rotate(-90 215.3 54.4)">D6</text>
<text x="217.8" y="54.4" transform="rotate(-90 217.8 54.4)">D7</text>
<text x="220.3" y="54.4" transform="rotate(-90 220.3 54.4)">D8</text>
<text x="222.9" y="54.4" transform="rotate(-90 222.9 54.4)">D9</text>
<text x="225.4" y="54.4" transform="rotate(-90 225.4 54.4)">D10</text>
<text x="228" y="54.4" transform="rotate(-90 228 54.4)">D11</text>
<text x="230.5" y="54.4" transform="rotate(-90 230.5 54.4)">D12</text>
<text x="233" y="54.4" transform="rotate(-90 233 54.4)">D13</text>
<text x="42.5" y="71.5">+4.3V</text>
<text x="118.3" y="67">+4.3V</text>
<text x="36" y="74.6">0.1u</text>
<text x="37.1" y="72.1">C10</text>
<text x="81.4" y="75.7">R5</text>
<text x="81.6" y="78">50</text>
<text x="86.6" y="75.7">J10</text>
<text x="101.4" y="77">J18</text>
<text x="124.7" y="77.1">C17</text>
<text x="127.6" y="72.1">GND</text>
<text x="160.3" y="75.7">C19</text>
<text x="28.5" y="79.7">GND</text>
<text x="86.6" y="78.3">I_0</text>
<text x="95.4" y="79.5">Conn_01x02_Female</text>
<text x="124.9" y="79.7">0.1u</text>
<text x="159.5" y="78.3">220pF</text>
<text x="46.1" y="87.3">SN74CBT3253</text>
<text x="51" y="84.8">U3</text>
<text x="80.9" y="85.8">R10</text>
<text x="81.6" y="88.2">50</text>
<text x="85.5" y="88.4">I_180</text>
<text x="86.6" y="85.9">J11</text>
<text x="107.4" y="84.9">R3</text>
<text x="107.4" y="87.2">1k</text>
<text x="117.3" y="87.3">INA821ID</text>
<text x="119.6" y="84.8">U4</text>
<text x="175.5" y="89.7">C21</text>
<text x="188.5" y="84.2">+4.3V</text>
<text x="193.4" y="87.3">0.1u</text>
<text x="194.6" y="84.8">C23</text>
<text x="197.4" y="89.8">GND</text>
<text x="37.3" y="91.1">1A</text>
<text x="37.3" y="93.6">2A</text>
<text x="45.1" y="92.1" transform="rotate(-90 45.1 92.1)">VCC</text>
<text x="48.3" y="93.6">1B2</text>
<text x="48.3" y="91.1">1B1</text>
<text x="133.6" y="93.6">J14</text>
<text x="148.2" y="94.7">R13</text>
<text x="160.9" y="94.7">R15</text>
<text x="165.8" y="95.5">GND</text>
<text x="175.9" y="92.2">100p</text>
<text x="219.8" y="92.2">R6</text>
<text x="220.1" y="94.8">100</text>
<text x="37.3" y="101.2">S0</text>
<text x="48.3" y="98.7">1B4</text>
<text x="48.3" y="96.1">1B3</text>
<text x="80.5" y="100">100p</text>
<text x="81.5" y="97.5">C5</text>
<text x="99.9" y="99.9">100p</text>
<text x="100.5" y="97.5">C7</text>
<text x="113.6" y="96.2">GND</text>
<text x="123.3" y="98">GNDA</text>
<text x="133.4" y="96.2">I_OUT</text>
<text x="148.1" y="97">8.2k</text>
<text x="161.1" y="97">15k</text>
<text x="207.5" y="101.4">10uF</text>
<text x="247.3" y="100.7">J2</text>
<text x="37.3" y="103.8">S1</text>
<text x="48.3" y="103.8">2B1</text>
<text x="48.3" y="106.3">2B2</text>
<text x="81.9" y="105.1">GND</text>
<text x="98.4" y="105.1">GND</text>
<text x="114.5" y="102.5">+4.3V</text>
<text x="127.6" y="105.1">GND</text>
<text x="148.2" y="106.3">R14</text>
<text x="160.9" y="106.3">R16</text>
<text x="207.9" y="103.7">C15</text>
<text x="239" y="107.5">JP4</text>
<text x="247.5" y="103">AudioJack3</text>
<text x="37.3" y="108.8">1OE</text>
<text x="37.3" y="111.4">2OE</text>
<text x="45.1" y="112.8" transform="rotate(-90 45.1 112.8)">GND</text>
<text x="48.3" y="108.8">2B3</text>
<text x="48.3" y="111.4">2B4</text>
<text x="80.9" y="108.7">R11</text>
<text x="81.6" y="111">50</text>
<text x="85.4" y="111.3">Q_90</text>
<text x="86.6" y="108.8">J12</text>
<text x="95.4" y="112.6">Conn_01x02_Female</text>
<text x="101.4" y="110">J19</text>
<text x="124.7" y="110.2">C18</text>
<text x="124.9" y="112.7">0.1u</text>
<text x="133.3" y="111.3">Q_OUT</text>
<text x="133.6" y="108.8">J15</text>
<text x="148.1" y="108.9">8.2k</text>
<text x="161.1" y="108.9">15k</text>
<text x="175.7" y="112.7">100p</text>
<text x="176.8" y="110.2">C22</text>
<text x="207.5" y="110.3">10uF</text>
<text x="207.9" y="112.6">C16</text>
<text x="219.9" y="108.9">R9</text>
<text x="220.1" y="111.4">100</text>
<text x="238.2" y="110">Jumper_NC_Small</text>
<text x="32.3" y="116.5">GND</text>
<text x="80.9" y="118.9">R12</text>
<text x="86.6" y="118.9">J13</text>
<text x="107.4" y="117.9">R4</text>
<text x="119.6" y="117.8">U5</text>
<text x="170.9" y="117.1">GND</text>
<text x="188.7" y="114.5">GND</text>
<text x="233.1" y="114.5">GND</text>
<text x="42.6" y="123.4">GND</text>
<text x="81.6" y="121.2">50</text>
<text x="85.5" y="121.5">Q_270</text>
<text x="107.4" y="120.2">1k</text>
<text x="117.3" y="120.3">INA821ID</text>
<text x="193.7" y="124.2">+5V</text>
<text x="81.5" y="130.5">C6</text>
<text x="100.5" y="130.5">C8</text>
<text x="123.3" y="131.1">GNDA</text>
<text x="159.5" y="129.1">220pF</text>
<text x="160.3" y="126.5">C20</text>
<text x="214.1" y="131.1">5V</text>
<text x="214.3" y="128.6">J16</text>
<text x="224.7" y="126.7">+4.3V</text>
<text x="231.9" y="127.3">PWR_FLAG</text>
<text x="80.5" y="133">100p</text>
<text x="99.5" y="133">100p</text>
<text x="118.8" y="133.6">GND</text>
<text x="196.9" y="135">R1</text>
<text x="197" y="137.3">1k</text>
<text x="220.5" y="133.6">R2</text>
<text x="220.7" y="136.2">10k</text>
<text x="228.1" y="136.2">PWR_FLAG</text>
<text x="249.2" y="134.9">+5V</text>
<text x="81.9" y="138.1">GND</text>
<text x="94.6" y="139.4">GND</text>
<text x="170.2" y="142.4">Jumper_NC_Small</text>
<text x="181.2" y="139.9">JP3</text>
<text x="208.8" y="141.4">Q1</text>
<text x="209.2" y="143.7">PN2222A</text>
<text x="244.6" y="141.2">+</text>
<text x="247.6" y="141.7" transform="rotate(-90 247.6 141.7)">V+</text>
<text x="258.5" y="142.6">U7</text>
<text x="94.8" y="148.7">U2A</text>
<text x="118.7" y="147.7">+3.3V</text>
<text x="201.9" y="149.3" transform="rotate(-90 201.9 149.3)">C9</text>
<text x="220.6" y="146.3">R17</text>
<text x="220.7" y="148.9">10k</text>
<text x="232.7" y="145">C24</text>
<text x="258.7" y="145">LM741</text>
<text x="264.9" y="148.2">GNDA</text>
<text x="56" y="155.8">C4</text>
<text x="79.5" y="153.2">CLK_0</text>
<text x="81.5" y="150.7">J7</text>
<text x="93.3" y="151">74AC74</text>
<text x="199.6" y="150.3" transform="rotate(-90 199.6 150.3)">10uF</text>
<text x="232.6" y="150">0.1u</text>
<text x="248.9" y="152.7">GND</text>
<text x="42.5" y="156.6">+3.3V</text>
<text x="55.4" y="158.1">0.1u</text>
<text x="92.5" y="158.4">D</text>
<text x="92.5" y="160.9">C</text>
<text x="97.2" y="157.4" transform="rotate(-90 97.2 157.4)">S</text>
<text x="99.2" y="158.4">Q</text>
<text x="112" y="161">J8</text>
<text x="193.1" y="159.6">GND</text>
<text x="196.3" y="156.5">PWR_FLAG</text>
<text x="213.1" y="161.6">4.3V</text>
<text x="214.3" y="159">J17</text>
<text x="228.5" y="157.1">GND</text>
<text x="21.1" y="166">Y1</text>
<text x="59.1" y="167.9">GND</text>
<text x="97.2" y="164.3" transform="rotate(-90 97.2 164.3)">R</text>
<text x="99.2" y="163.4">Q</text>
<text x="110.6" y="166">I_LO</text>
<text x="150.5" y="164.9">C14</text>
<text x="150.6" y="167.2">0.1u</text>
<text x="19.3" y="168.6">ATS250</text>
<text x="37.3" y="171.1">XA</text>
<text x="45.1" y="172.1" transform="rotate(-90 45.1 172.1)">VDD</text>
<text x="50.2" y="173.5" transform="rotate(-90 50.2 173.5)">VDDO</text>
<text x="52" y="173.6">CLK0</text>
<text x="130.2" y="171.4" transform="rotate(-90 130.2 171.4)">VCC</text>
<text x="135.6" y="173.8">U2C</text>
<text x="14.2" y="176.8">+3.3V</text>
<text x="37.3" y="176.1">XB</text>
<text x="52" y="178.7">CLK1</text>
<text x="67" y="180">CLK_1</text>
<text x="67" y="177.7">J5</text>
<text x="92.5" y="178.7">D</text>
<text x="97.2" y="177.7" transform="rotate(-90 97.2 177.7)">S</text>
<text x="99.2" y="178.7">Q</text>
<text x="135.8" y="176.1">74AC74</text>
<text x="145.5" y="174.2">GND</text>
<text x="22.9" y="183.3">R7</text>
<text x="23" y="185.6">1k</text>
<text x="29.3" y="183.3">R8</text>
<text x="29.3" y="185.6">1k</text>
<text x="37.3" y="183.8">SCL</text>
<text x="52" y="183.8">CLK2</text>
<text x="67" y="185.1">CLK_2</text>
<text x="67" y="182.7">J6</text>
<text x="92.5" y="181.2">C</text>
<text x="97.2" y="184.7" transform="rotate(-90 97.2 184.7)">R</text>
<text x="99.2" y="183.8">Q</text>
<text x="113.2" y="181.3">J9</text>
<text x="130.2" y="180.8" transform="rotate(-90 130.2 180.8)">GND</text>
<text x="37.3" y="186.3">SDA</text>
<text x="47.6" y="187.7" transform="rotate(-90 47.6 187.7)">GND</text>
<text x="110.5" y="186.4">Q_LO</text>
<text x="127.7" y="190.7">GND</text>
<text x="25.9" y="196.5">Si5351A-B-GT</text>
<text x="30.6" y="194">U1</text>
<text x="45.2" y="195.8">GND</text>
<text x="90.8" y="196.5">74AC74</text>
<text x="92.2" y="194">U2B</text>
</g>
<g font-size="1.8" fill="#0000c2">
<text x="82.5" y="18.3">Bandpass Filter 5-18MHz</text>
<text x="82.5" y="20.3">(3rd Order, Series-First Bessel)</text>
<text x="47" y="27.1">Voltage Protection</text>
<text x="49.4" y="29.2">Diodes</text>
<text x="75.6" y="27.1">T37-6 Toroid:</text>
<text x="75.6" y="29.2">8 turns</text>
<text x="101.6" y="28.4">T50-6 Toroid:</text>
<text x="101.6" y="30.5">18 turns</text>
<text x="133.8" y="40.5">Tunable</text>
<text x="133.3" y="42.5">2.15V Bias</text>
<text x="257.8" y="44.9">Jumper to prevent</text>
<text x="257.8" y="47">ground loops</text>
<text x="36.8" y="58.9">Jumper to prevent</text>
<text x="36.8" y="61">ground loops</text>
<text x="77.5" y="64.6">Low Noise Instrumentation Amplifiers</text>
<text x="77.5" y="69.2">Gain EQ: 1 + (49.4 kOhm / RG)</text>
<text x="77.5" y="66.7">Gain Controlled by 1 Resistor</text>
<text x="169.5" y="74.6">Two-Pole Low Pass Filter</text>
<text x="169.5" y="76.7">Using 2-Channel Op Amp</text>
<text x="57.1" y="82.5">10.7 kHz IF</text>
<text x="169.5" y="78.7">100kHz Cutoff</text>
<text x="237.5" y="89.1">Full Scale Input</text>
<text x="237.5" y="91.1">Signal Level Typ: 1.0 Vrms</text>
<text x="237.5" y="95.2">Input R = 55 kOhm</text>
<text x="246.4" y="124">The INA821ID Amps require the REF</text>
<text x="172.1" y="128.1">Voltage Smoother For</text>
<text x="172.1" y="130.2">PC 5V power</text>
<text x="246.4" y="126.1">input to have a voltage source with a</text>
<text x="246.4" y="128.1">low output impedence. The LM741</text>
<text x="246.4" y="130.2">voltage buffer handles this</text>
<text x="170.8" y="133.8">Eliminate Power</text>
<text x="170.8" y="135.9">Supply Noise</text>
<text x="264.8" y="138.9">2.15V Biased</text>
<text x="264.8" y="141">Analog Ground</text>
<text x="66" y="145.9">With 5-10MHz, CLK_0 will</text>
<text x="66" y="147.9">be around 20 - 40 MHz</text>
<text x="19" y="170.8">25MHz</text>
</g>
<g font-size="1.8" fill="#840000">
<text x="53.1" y="35.7" transform="rotate(-90 53.1 35.7)">1</text>
<text x="134.8" y="30.5">1</text>
<text x="138.2" y="34.4" transform="rotate(-90 138.2 34.4)">2</text>
<text x="141.1" y="30.5">3</text>
<text x="199.1" y="34.2" transform="rotate(-90 199.1 34.2)">28</text>
<text x="201.7" y="33.8" transform="rotate(-90 201.7 33.8)">3</text>
<text x="209.3" y="34.2" transform="rotate(-90 209.3 34.2)">18</text>
<text x="214.4" y="34.2" transform="rotate(-90 214.4 34.2)">19</text>
<text x="216.9" y="34.2" transform="rotate(-90 216.9 34.2)">20</text>
<text x="219.5" y="34.2" transform="rotate(-90 219.5 34.2)">21</text>
<text x="222" y="34.2" transform="rotate(-90 222 34.2)">22</text>
<text x="229.6" y="34.2" transform="rotate(-90 229.6 34.2)">25</text>
<text x="232.2" y="34.2" transform="rotate(-90 232.2 34.2)">26</text>
<text x="44.2" y="41.4" transform="rotate(-90 44.2 41.4)">2</text>
<text x="47.8" y="36.8">1</text>
<text x="128" y="39.5" transform="rotate(-90 128 39.5)">1</text>
<text x="189.5" y="41.9">17</text>
<text x="189.5" y="39.4">27</text>
<text x="237.8" y="41.9">29</text>
<text x="189.5" y="47">30</text>
<text x="238.3" y="44.4">4</text>
<text x="199.1" y="56.6" transform="rotate(-90 199.1 56.6)">2</text>
<text x="201.7" y="56.6" transform="rotate(-90 201.7 56.6)">1</text>
<text x="204.2" y="56.6" transform="rotate(-90 204.2 56.6)">5</text>
<text x="206.8" y="56.6" transform="rotate(-90 206.8 56.6)">6</text>
<text x="209.3" y="56.6" transform="rotate(-90 209.3 56.6)">7</text>
<text x="211.8" y="56.6" transform="rotate(-90 211.8 56.6)">8</text>
<text x="214.4" y="56.6" transform="rotate(-90 214.4 56.6)">9</text>
<text x="216.9" y="57.1" transform="rotate(-90 216.9 57.1)">10</text>
<text x="219.5" y="57.1" transform="rotate(-90 219.5 57.1)">11</text>
<text x="222" y="57.1" transform="rotate(-90 222 57.1)">12</text>
<text x="224.5" y="57.1" transform="rotate(-90 224.5 57.1)">13</text>
<text x="227.1" y="57.1" transform="rotate(-90 227.1 57.1)">14</text>
<text x="229.6" y="57.1" transform="rotate(-90 229.6 57.1)">15</text>
<text x="232.2" y="57.1" transform="rotate(-90 232.2 57.1)">16</text>
<text x="92.5" y="78.8" transform="rotate(-90 92.5 78.8)">1</text>
<text x="100.5" y="83.8">2</text>
<text x="44.2" y="87.6" transform="rotate(-90 44.2 87.6)">16</text>
<text x="92.5" y="89" transform="rotate(-90 92.5 89)">1</text>
<text x="100.5" y="86.4">1</text>
<text x="134.4" y="87.7" transform="rotate(-90 134.4 87.7)">1</text>
<text x="35.1" y="90.2">7</text>
<text x="35.1" y="92.7">9</text>
<text x="52.9" y="95.2">4</text>
<text x="52.9" y="92.7">5</text>
<text x="52.9" y="90.2">6</text>
<text x="186.4" y="95.5">-</text>
<text x="34.6" y="100.3">14</text>
<text x="52.9" y="97.8">3</text>
<text x="186.2" y="99.4">+</text>
<text x="235.6" y="101.6">R</text>
<text x="235.7" y="99.1">T</text>
<text x="35.1" y="107.9">1</text>
<text x="52.4" y="102.9">10</text>
<text x="52.4" y="105.4">11</text>
<text x="52.4" y="107.9">12</text>
<text x="186.2" y="104.4">+</text>
<text x="235.6" y="104.1">S</text>
<text x="34.6" y="110.5">15</text>
<text x="52.4" y="110.5">13</text>
<text x="92.5" y="111.9" transform="rotate(-90 92.5 111.9)">1</text>
<text x="186.4" y="108.2">-</text>
<text x="44.2" y="115" transform="rotate(-90 44.2 115)">8</text>
<text x="100.5" y="119.4">1</text>
<text x="100.5" y="116.8">2</text>
<text x="134.4" y="116.9" transform="rotate(-90 134.4 116.9)">1</text>
<text x="92.5" y="122" transform="rotate(-90 92.5 122)">1</text>
<text x="207.8" y="130.2">1</text>
<text x="246.8" y="137.9" transform="rotate(-90 246.8 137.9)">7</text>
<text x="200.8" y="143.4">2</text>
<text x="207.9" y="138.5" transform="rotate(-90 207.9 138.5)">3</text>
<text x="242.7" y="140.3">3</text>
<text x="255.4" y="142.9">6</text>
<text x="207.9" y="146.1" transform="rotate(-90 207.9 146.1)">1</text>
<text x="242.7" y="145.4">2</text>
<text x="246.8" y="149.3" transform="rotate(-90 246.8 149.3)">4</text>
<text x="249.3" y="148.7" transform="rotate(-90 249.3 148.7)">1</text>
<text x="251.8" y="148.1" transform="rotate(-90 251.8 148.1)">5</text>
<text x="96.3" y="154.4" transform="rotate(-90 96.3 154.4)">4</text>
<text x="82.3" y="158.8" transform="rotate(-90 82.3 158.8)">1</text>
<text x="89.7" y="157.5">2</text>
<text x="89.7" y="160">3</text>
<text x="102.4" y="157.5">5</text>
<text x="207.8" y="160.6">1</text>
<text x="44.2" y="167.1" transform="rotate(-90 44.2 167.1)">1</text>
<text x="49.3" y="167.1" transform="rotate(-90 49.3 167.1)">7</text>
<text x="96.3" y="167.1" transform="rotate(-90 96.3 167.1)">1</text>
<text x="109.4" y="162.6">1</text>
<text x="129.3" y="166.3" transform="rotate(-90 129.3 166.3)">14</text>
<text x="35.1" y="170.2">2</text>
<text x="57.5" y="172.7">10</text>
<text x="35.1" y="175.3">3</text>
<text x="57.9" y="177.8">9</text>
<text x="61.1" y="177.8">1</text>
<text x="89.2" y="177.8">12</text>
<text x="96.3" y="175.2" transform="rotate(-90 96.3 175.2)">10</text>
<text x="102.4" y="177.8">9</text>
<text x="35.1" y="182.9">4</text>
<text x="35.1" y="185.4">5</text>
<text x="57.9" y="182.9">6</text>
<text x="61.1" y="182.9">1</text>
<text x="89.2" y="180.3">11</text>
<text x="110.6" y="182.9">1</text>
<text x="129.3" y="183.6" transform="rotate(-90 129.3 183.6)">7</text>
<text x="46.7" y="190" transform="rotate(-90 46.7 190)">8</text>
<text x="96.3" y="187.9" transform="rotate(-90 96.3 187.9)">13</text>
</g>
<g font-size="1.8">
<text x="224.5" y="34.2" transform="rotate(-90 224.5 34.2)">23SDA</text>
<text x="227.1" y="34.2" transform="rotate(-90 227.1 34.2)">24SCL</text>
<text x="151.1" y="36.8">FIL_OUT</text>
<text x="15.5" y="91.4">FIL_OUT</text>
<text x="29.2" y="100.3">I_LO</text>
<text x="29.2" y="102.9">Q_LO 2</text>
<text x="102.4" y="162.6">6 I_LO</text>
<text x="102.4" y="182.9">8 Q_LO</text>
<text x="14" y="191.1">SDA</text>
<text x="14.2" y="188.6">SCL</text>
</g>
<g font-size="1.4" fill="#840000">
<text x="113.9" y="80">4</text>
<text x="113.9" y="82.5">2</text>
<text x="120.4" y="78.1" transform="rotate(-90 120.4 78.1)">8</text>
<text x="113.9" y="87.6">3</text>
<text x="131.7" y="85.1">7</text>
<text x="113.9" y="90.2">1</text>
<text x="120.4" y="93.3" transform="rotate(-90 120.4 93.3)">5</text>
<text x="125.5" y="90.8" transform="rotate(-90 125.5 90.8)">6</text>
<text x="113.9" y="113">4</text>
<text x="120.4" y="111.1" transform="rotate(-90 120.4 111.1)">8</text>
<text x="113.9" y="115.6">2</text>
<text x="131.7" y="118.1">7</text>
<text x="113.9" y="123.2">1</text>
<text x="113.9" y="120.6">3</text>
<text x="125.5" y="123.8" transform="rotate(-90 125.5 123.8)">6</text>
<text x="120.4" y="126.4" transform="rotate(-90 120.4 126.4)">5</text>
</g>
<g font-size="1.1" fill="#840000">
<text x="121.7" y="80" transform="rotate(-90 121.7 80)">+VS</text>
<text x="121.7" y="92.3" transform="rotate(-90 121.7 92.3)">-VS</text>
<text x="127" y="90.5" transform="rotate(-90 127 90.5)">REF</text>
<text x="183.9" y="95.2">2</text>
<text x="191.5" y="94.5" transform="rotate(-90 191.5 94.5)">8</text>
<text x="183.9" y="100.3">3</text>
<text x="194" y="97.8">1</text>
<text x="183.9" y="104.1">5</text>
<text x="194" y="106.6">7</text>
<text x="121.7" y="113" transform="rotate(-90 121.7 113)">+VS</text>
<text x="183.9" y="109.2">6</text>
<text x="191.5" y="108.5" transform="rotate(-90 191.5 108.5)">4</text>
<text x="121.7" y="125.3" transform="rotate(-90 121.7 125.3)">-VS</text>
<text x="127" y="123.6" transform="rotate(-90 127 123.6)">REF</text>
</g>
<g font-size="1.1" fill="#008484">
<text x="183.1" y="94">INA-</text>
<text x="190.3" y="94.9" transform="rotate(-90 190.3 94.9)">V+</text>
<text x="182.9" y="99.1">INA+</text>
<text x="192.8" y="96.5">OUTA</text>
<text x="182.9" y="102.9">INB+</text>
<text x="183.1" y="108">INB-</text>
<text x="192.8" y="105.4">OUTB</text>
<text x="190.3" y="108.7" transform="rotate(-90 190.3 108.7)">V-</text>
</g>
<g font-size=".7" fill="#008484">
<text x="249.8" y="145.5" transform="rotate(-90 249.8 145.5)">NULL</text>
<text x="252.3" y="144.3" transform="rotate(-90 252.3 144.3)">NULL</text>
</g>
</svg>
